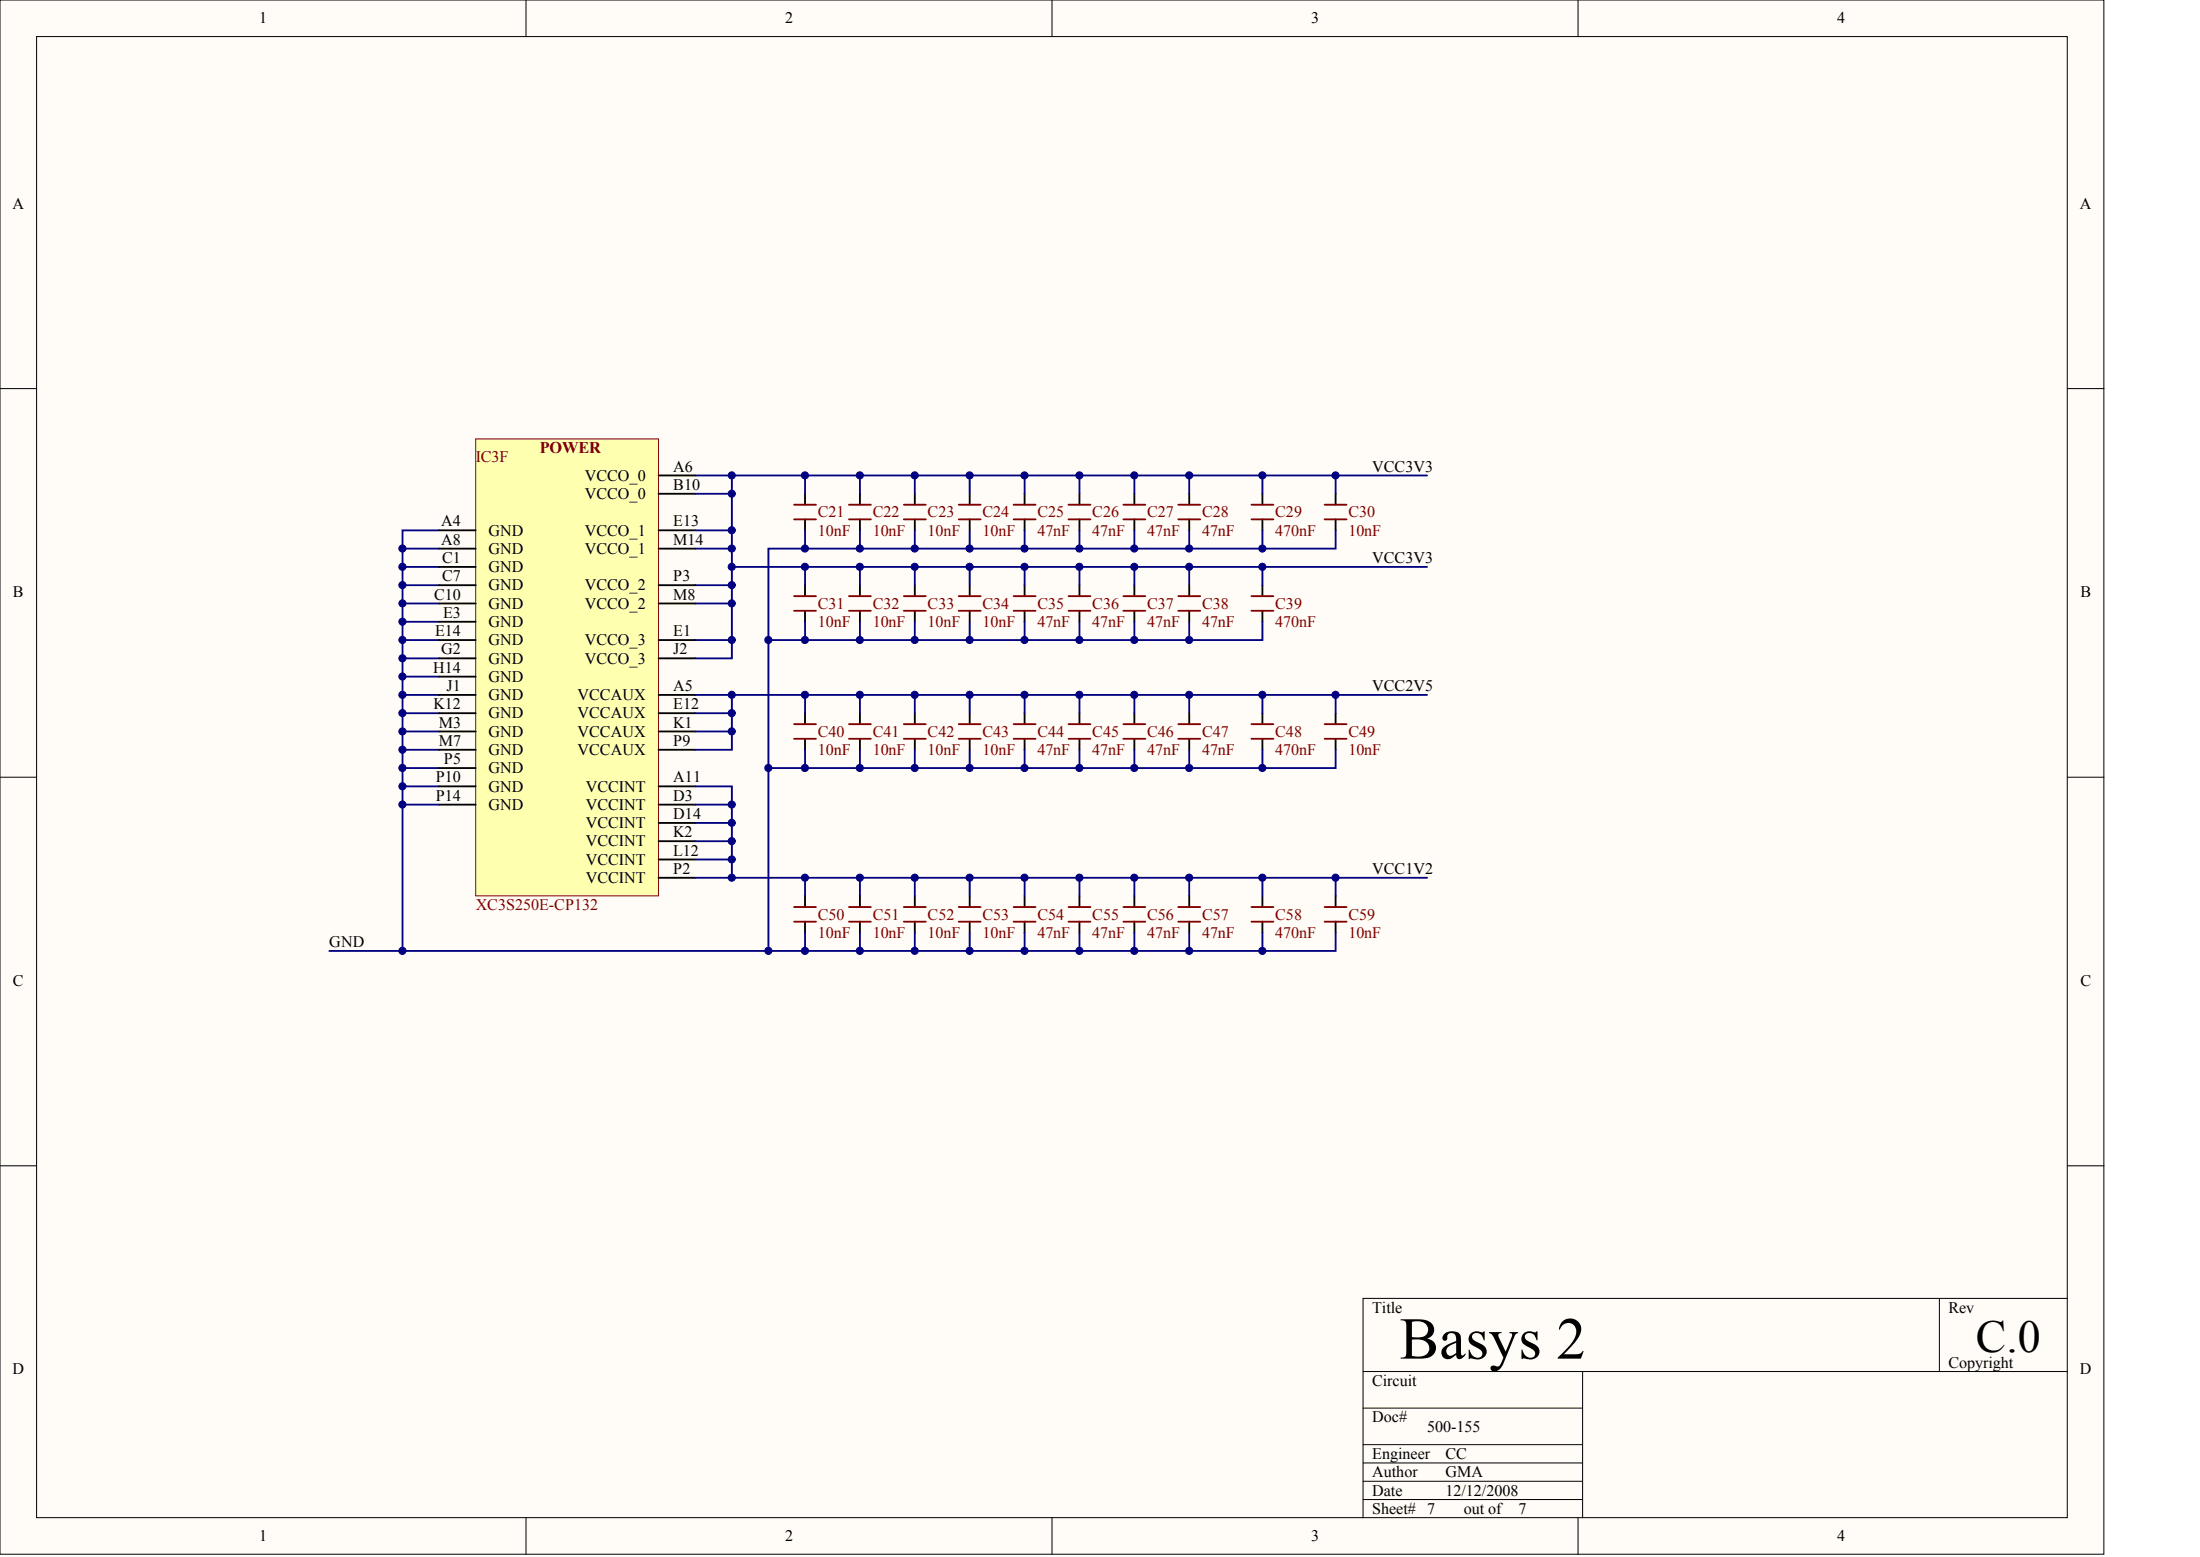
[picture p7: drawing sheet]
<svg xmlns="http://www.w3.org/2000/svg" width="840mm" height="594mm" viewBox="0 0 840 594" stroke-linecap="round" stroke-linejoin="round" font-family="sans-serif">
<g fill="#fffcf8" stroke="#000" stroke-width=".38">
<path d="M0 0h802.9v593h-802.9z"/>
<path d="M14 14h775v565.1h-775z"/>
</g>
<g fill="none" stroke="#000" stroke-width=".38">
<path d="M200.7 0v14M401.5 0v14M602.2 0v14M0 148.3h14M789 148.3h14M0 296.5h14M789 296.5h14M0 444.8h14M789 444.8h14M740.1 495.4v27.9M789 495.4h-268.8v83.7M520.2 523.3h268.8"/>
<path d="M520.2 537.3h83.8M604 523.3v55.8M520.2 558.2h83.8M520.2 551.2h83.8M200.7 579.1v14M401.5 579.1v14M520.2 565.2h83.8M520.2 572.2h83.8M602.2 579.1v14"/>
</g>
<g fill="none" stroke="#000080" stroke-width=".7">
<path d="M265.3 181.4h279.3M153.6 216.3h14M153.6 209.3h14M167.6 202.4h-14v104.6M265.3 209.3h14v41.9h-14M153.6 237.2h14M153.6 230.3h14M153.6 223.3h14M265.3 230.3h14M265.3 223.3h14M153.6 258.2h14M153.6 251.2h14"/>
<path d="M153.6 244.2h14M265.3 244.2h14M153.6 279.1h14M153.6 272.1h14M153.6 265.1h14M153.6 293.1h14M153.6 286.1h14M153.6 300h14"/>
</g>
<path d="M181.5 167.5h69.8v174.3h-69.8z" fill="#ffffb0" stroke="#800000" stroke-width=".38"/>
<g fill="none" stroke="#000" stroke-width=".7">
<path d="M251.4 181.4h13.9M251.4 188.4h13.9M307.2 188.4v4.2M307.2 198.2v4.2M328.2 188.4v4.2M328.2 198.2v4.2M349.1 188.4v4.2M349.1 198.2v4.2M370.1 188.4v4.2M370.1 198.2v4.2M391 188.4v4.2M391 198.2v4.2"/>
<path d="M412 188.4v4.2M412 198.2v4.2M432.9 188.4v4.2M432.9 198.2v4.2M453.9 188.4v4.2M453.9 198.2v4.2M481.8 188.4v4.2M481.8 198.2v4.2M509.7 188.4v4.2M509.7 198.2v4.2M167.6 202.4h13.9M167.6 209.3h13.9"/>
<path d="M167.6 216.3h13.9M251.4 202.4h13.9M251.4 209.3h13.9M167.6 230.3h13.9M167.6 223.3h13.9M167.6 237.2h13.9M251.4 230.3h13.9M251.4 223.3h13.9M307.2 223.3v4.2M307.2 233.1v4.1M328.2 223.3v4.2M328.2 233.1v4.1"/>
<path d="M349.1 223.3v4.2M349.1 233.1v4.1M370.1 223.3v4.2M370.1 233.1v4.1M391 223.3v4.2M391 233.1v4.1M412 223.3v4.2M412 233.1v4.1M432.9 223.3v4.2M432.9 233.1v4.1M453.9 223.3v4.2M453.9 233.1v4.1"/>
<path d="M481.8 223.3v4.2M481.8 233.1v4.1M167.6 244.2h13.9M167.6 251.2h13.9M167.6 258.2h13.9M251.4 244.2h13.9M251.4 251.2h13.9M167.6 265.1h13.9M167.6 272.1h13.9M167.6 279.1h13.9M251.4 265.1h13.9M251.4 272.1h13.9"/>
<path d="M251.4 279.1h13.9M307.2 272.1v4.2M328.2 272.1v4.2M349.1 272.1v4.2M370.1 272.1v4.2M391 272.1v4.2M412 272.1v4.2M432.9 272.1v4.2M453.9 272.1v4.2M481.8 272.1v4.2M509.7 272.1v4.2M167.6 286.1h13.9"/>
<path d="M167.6 293.1h13.9M251.4 286.1h13.9M307.2 281.9v4.2M328.2 281.9v4.2M349.1 281.9v4.2M370.1 281.9v4.2M391 281.9v4.2M412 281.9v4.2M432.9 281.9v4.2M453.9 281.9v4.2M481.8 281.9v4.2M509.7 281.9v4.2"/>
<path d="M167.6 300h13.9M167.6 307h13.9M251.4 300h13.9M251.4 307h13.9M251.4 314h13.9M251.4 321h13.9M251.4 327.9h13.9M251.4 334.9h13.9M307.2 341.9v4.2M307.2 351.7v4.2M328.2 341.9v4.2M328.2 351.7v4.2"/>
<path d="M349.1 341.9v4.2M349.1 351.7v4.2M370.1 341.9v4.2M370.1 351.7v4.2M391 341.9v4.2M391 351.7v4.2M412 341.9v4.2M412 351.7v4.2M432.9 341.9v4.2M432.9 351.7v4.2M453.9 341.9v4.2M453.9 351.7v4.2"/>
<path d="M481.8 341.9v4.2M481.8 351.7v4.2M509.7 341.9v4.2M509.7 351.7v4.2"/>
</g>
<g fill="none" stroke="#000080" stroke-width=".7">
<path d="M265.3 188.4h14M279.3 181.4v27.9M307.2 181.4v7M328.2 181.4v7M349.1 181.4v7M370.1 181.4v7M391 181.4v7M412 181.4v7M432.9 181.4v7M453.9 181.4v7M481.8 181.4v7M509.7 181.4v7"/>
<path d="M265.3 202.4h14M279.3 216.3h202.5v7M307.2 202.4v6.9h21M307.2 209.3h-13.9v153.5h188.5v-6.9M307.2 216.3v7M328.2 202.4v6.9h20.9M328.2 216.3v7M349.1 202.4v6.9h21M349.1 216.3v7M370.1 202.4v6.9h20.9M370.1 216.3v7M391 202.4v6.9h21"/>
<path d="M391 216.3v7M412 202.4v6.9h20.9v-6.9M412 216.3v7M432.9 216.3v7M432.9 209.3h21M453.9 202.4v6.9h55.8v-6.9M453.9 216.3v7M481.8 202.4v6.9M481.8 216.3h62.8M307.2 237.2v7M328.2 237.2v7M349.1 237.2v7"/>
<path d="M370.1 237.2v7M391 237.2v7M412 237.2v7M432.9 237.2v7M453.9 237.2v7M481.8 237.2v7h-188.5M265.3 265.1h279.3M265.3 279.1h14M265.3 272.1h14M279.3 265.1v21h-14M307.2 265.1v7M328.2 265.1v7"/>
<path d="M349.1 265.1v7M370.1 265.1v7M391 265.1v7M412 265.1v7M432.9 265.1v7M453.9 265.1v7M481.8 265.1v7M509.7 265.1v7M307.2 286.1v7M328.2 286.1v7M349.1 286.1v7M370.1 286.1v7"/>
<path d="M391 286.1v7M412 286.1v7M432.9 286.1v7M453.9 286.1v7M481.8 286.1v7h-188.5M509.7 286.1v7h-27.9M167.6 307h-14v55.8h139.7M265.3 300h14v34.9h-14M265.3 314h14M265.3 307h14M265.3 321h14M265.3 327.9h14"/>
<path d="M279.3 334.9h265.3M307.2 334.9v7M328.2 334.9v7M349.1 334.9v7M370.1 334.9v7M391 334.9v7M412 334.9v7M432.9 334.9v7M453.9 334.9v7M481.8 334.9v7M509.7 334.9v7M307.2 355.9v6.9"/>
<path d="M328.2 355.9v6.9M349.1 355.9v6.9M370.1 355.9v6.9M391 355.9v6.9M412 355.9v6.9M432.9 355.9v6.9M453.9 355.9v6.9M509.7 355.9v6.9h-27.9M125.7 362.8h27.9"/>
</g>
<g fill="none" stroke="#800000" stroke-width=".7">
<path d="M303 192.6h8.4M303 198.2h8.4M324 192.6h8.4M324 198.2h8.4M344.9 192.6h8.4M344.9 198.2h8.4M365.9 192.6h8.4M365.9 198.2h8.4M386.8 192.6h8.4M386.8 198.2h8.4M407.8 192.6h8.4M407.8 198.2h8.4"/>
<path d="M428.7 192.6h8.4M428.7 198.2h8.4M449.7 192.6h8.4M449.7 198.2h8.4M477.6 192.6h8.4M477.6 198.2h8.4M505.5 192.6h8.4M505.5 198.2h8.4M303 227.5h8.4M303 233.1h8.4M324 227.5h8.4M324 233.1h8.4"/>
<path d="M344.9 227.5h8.4M344.9 233.1h8.4M365.9 227.5h8.4M365.9 233.1h8.4M386.8 227.5h8.4M386.8 233.1h8.4M407.8 227.5h8.4M407.8 233.1h8.4M428.7 227.5h8.4M428.7 233.1h8.4M449.7 227.5h8.4M449.7 233.1h8.4"/>
<path d="M477.6 227.5h8.4M477.6 233.1h8.4M303 276.3h8.4M324 276.3h8.4M344.9 276.3h8.4M365.9 276.3h8.4M386.8 276.3h8.4M407.8 276.3h8.4M428.7 276.3h8.4M449.7 276.3h8.4M477.6 276.3h8.4M505.5 276.3h8.4"/>
<path d="M303 281.9h8.4M324 281.9h8.4M344.9 281.9h8.4M365.9 281.9h8.4M386.8 281.9h8.4M407.8 281.9h8.4M428.7 281.9h8.4M449.7 281.9h8.4M477.6 281.9h8.4M505.5 281.9h8.4M303 346.1h8.4M303 351.7h8.4"/>
<path d="M324 346.1h8.4M324 351.7h8.4M344.9 346.1h8.4M344.9 351.7h8.4M365.9 346.1h8.4M365.9 351.7h8.4M386.8 346.1h8.4M386.8 351.7h8.4M407.8 346.1h8.4M407.8 351.7h8.4M428.7 346.1h8.4M428.7 351.7h8.4"/>
<path d="M449.7 346.1h8.4M449.7 351.7h8.4M477.6 346.1h8.4M477.6 351.7h8.4M505.5 346.1h8.4M505.5 351.7h8.4"/>
</g>
<g fill="#000080" stroke="#000080" stroke-width=".38">
<circle cx="153.6" cy="362.8" r="1.36"/>
<circle cx="153.6" cy="307" r="1.36"/>
<circle cx="153.6" cy="300" r="1.36"/>
<circle cx="153.6" cy="293" r="1.36"/>
<circle cx="153.6" cy="286" r="1.36"/>
<circle cx="153.6" cy="279.1" r="1.36"/>
<circle cx="153.6" cy="272.1" r="1.36"/>
<circle cx="153.6" cy="265.1" r="1.36"/>
<circle cx="153.6" cy="258.1" r="1.36"/>
<circle cx="153.6" cy="251.2" r="1.36"/>
<circle cx="153.6" cy="244.2" r="1.36"/>
<circle cx="153.6" cy="237.2" r="1.36"/>
<circle cx="153.6" cy="230.2" r="1.36"/>
<circle cx="153.6" cy="223.2" r="1.36"/>
<circle cx="153.6" cy="216.3" r="1.36"/>
<circle cx="153.6" cy="209.3" r="1.36"/>
<circle cx="279.3" cy="334.9" r="1.36"/>
<circle cx="279.3" cy="327.9" r="1.36"/>
<circle cx="279.3" cy="320.9" r="1.36"/>
<circle cx="279.3" cy="314" r="1.36"/>
<circle cx="279.3" cy="307" r="1.36"/>
<circle cx="279.3" cy="279.1" r="1.36"/>
<circle cx="279.3" cy="272.1" r="1.36"/>
<circle cx="279.3" cy="265.1" r="1.36"/>
<circle cx="279.3" cy="244.2" r="1.36"/>
<circle cx="279.3" cy="230.2" r="1.36"/>
<circle cx="279.3" cy="223.2" r="1.36"/>
<circle cx="279.3" cy="216.3" r="1.36"/>
<circle cx="279.3" cy="209.3" r="1.36"/>
<circle cx="279.3" cy="202.3" r="1.36"/>
<circle cx="279.3" cy="188.4" r="1.36"/>
<circle cx="279.3" cy="181.4" r="1.36"/>
<circle cx="293.2" cy="362.8" r="1.36"/>
<circle cx="293.2" cy="293" r="1.36"/>
<circle cx="293.2" cy="244.2" r="1.36"/>
<circle cx="307.2" cy="362.8" r="1.36"/>
<circle cx="307.2" cy="334.9" r="1.36"/>
<circle cx="307.2" cy="293" r="1.36"/>
<circle cx="307.2" cy="265.1" r="1.36"/>
<circle cx="307.2" cy="244.2" r="1.36"/>
<circle cx="307.2" cy="216.3" r="1.36"/>
<circle cx="307.2" cy="209.3" r="1.36"/>
<circle cx="307.2" cy="181.4" r="1.36"/>
<circle cx="328.1" cy="362.8" r="1.36"/>
<circle cx="328.1" cy="334.9" r="1.36"/>
<circle cx="328.1" cy="293" r="1.36"/>
<circle cx="328.1" cy="265.1" r="1.36"/>
<circle cx="328.1" cy="244.2" r="1.36"/>
<circle cx="328.1" cy="216.3" r="1.36"/>
<circle cx="328.1" cy="209.3" r="1.36"/>
<circle cx="328.1" cy="181.4" r="1.36"/>
<circle cx="349.1" cy="362.8" r="1.36"/>
<circle cx="349.1" cy="334.9" r="1.36"/>
<circle cx="349.1" cy="293" r="1.36"/>
<circle cx="349.1" cy="265.1" r="1.36"/>
<circle cx="349.1" cy="244.2" r="1.36"/>
<circle cx="349.1" cy="216.3" r="1.36"/>
<circle cx="349.1" cy="209.3" r="1.36"/>
<circle cx="349.1" cy="181.4" r="1.36"/>
<circle cx="370" cy="362.8" r="1.36"/>
<circle cx="370" cy="334.9" r="1.36"/>
<circle cx="370" cy="293" r="1.36"/>
<circle cx="370" cy="265.1" r="1.36"/>
<circle cx="370" cy="244.2" r="1.36"/>
<circle cx="370" cy="216.3" r="1.36"/>
<circle cx="370" cy="209.3" r="1.36"/>
<circle cx="370" cy="181.4" r="1.36"/>
<circle cx="391" cy="362.8" r="1.36"/>
<circle cx="391" cy="334.9" r="1.36"/>
<circle cx="391" cy="293" r="1.36"/>
<circle cx="391" cy="265.1" r="1.36"/>
<circle cx="391" cy="244.2" r="1.36"/>
<circle cx="391" cy="216.3" r="1.36"/>
<circle cx="391" cy="209.3" r="1.36"/>
<circle cx="391" cy="181.4" r="1.36"/>
<circle cx="411.9" cy="362.8" r="1.36"/>
<circle cx="411.9" cy="334.9" r="1.36"/>
<circle cx="411.9" cy="293" r="1.36"/>
<circle cx="411.9" cy="265.1" r="1.36"/>
<circle cx="411.9" cy="244.2" r="1.36"/>
<circle cx="411.9" cy="216.3" r="1.36"/>
<circle cx="411.9" cy="209.3" r="1.36"/>
<circle cx="411.9" cy="181.4" r="1.36"/>
<circle cx="432.9" cy="362.8" r="1.36"/>
<circle cx="432.9" cy="334.9" r="1.36"/>
<circle cx="432.9" cy="293" r="1.36"/>
<circle cx="432.9" cy="265.1" r="1.36"/>
<circle cx="432.9" cy="244.2" r="1.36"/>
<circle cx="432.9" cy="216.3" r="1.36"/>
<circle cx="432.9" cy="209.3" r="1.36"/>
<circle cx="432.9" cy="181.4" r="1.36"/>
<circle cx="453.8" cy="362.8" r="1.36"/>
<circle cx="453.8" cy="334.9" r="1.36"/>
<circle cx="453.8" cy="293" r="1.36"/>
<circle cx="453.8" cy="265.1" r="1.36"/>
<circle cx="453.8" cy="244.2" r="1.36"/>
<circle cx="453.8" cy="216.3" r="1.36"/>
<circle cx="453.8" cy="209.3" r="1.36"/>
<circle cx="453.8" cy="181.4" r="1.36"/>
<circle cx="481.8" cy="362.8" r="1.36"/>
<circle cx="481.8" cy="334.9" r="1.36"/>
<circle cx="481.8" cy="293" r="1.36"/>
<circle cx="481.8" cy="265.1" r="1.36"/>
<circle cx="481.8" cy="216.3" r="1.36"/>
<circle cx="481.8" cy="209.3" r="1.36"/>
<circle cx="481.8" cy="181.4" r="1.36"/>
<circle cx="509.7" cy="334.9" r="1.36"/>
<circle cx="509.7" cy="265.1" r="1.36"/>
<circle cx="509.7" cy="181.4" r="1.36"/>
</g>
<text font-size="22.7" x="534.2" y="518.4">Basys 2</text>
<text font-size="17.4" x="754.1" y="515.8">C.0</text>
<text font-size="6.2" fill="#800000" x="206" y="173">POWER</text>
<g font-size="6.1">
<text x="98.9" y="9">1</text>
<text x="299.6" y="9">2</text>
<text x="500.4" y="9">3</text>
<text x="701.1" y="9">4</text>
<text x="4.7" y="79.6">A</text>
<text x="793.8" y="79.6">A</text>
<text x="257" y="179.9">A6</text>
<text x="523.7" y="179.9">VCC3V3</text>
<text x="223.2" y="183.4">VCCO_0</text>
<text x="223.2" y="190.4">VCCO_0</text>
<text x="257" y="186.9">B10</text>
<text x="168.4" y="200.8">A4</text>
<text x="257" y="200.8">E13</text>
<text x="168.4" y="207.8">A8</text>
<text x="186.4" y="204.3">GND</text>
<text x="223.2" y="204.3">VCCO_1</text>
<text x="257" y="207.8">M14</text>
<text x="168.8" y="214.8">C1</text>
<text x="186.4" y="211.3">GND</text>
<text x="223.2" y="211.3">VCCO_1</text>
<text x="523.7" y="214.8">VCC3V3</text>
<text x="168.8" y="221.8">C7</text>
<text x="186.4" y="218.3">GND</text>
<text x="257" y="221.8">P3</text>
<text x="5" y="227.8">B</text>
<text x="186.4" y="225.3">GND</text>
<text x="223.2" y="225.3">VCCO_2</text>
<text x="794" y="227.8">B</text>
<text x="165.7" y="228.8">C10</text>
<text x="186.4" y="232.2">GND</text>
<text x="223.2" y="232.2">VCCO_2</text>
<text x="257" y="228.8">M8</text>
<text x="169.1" y="235.7">E3</text>
<text x="186.4" y="239.2">GND</text>
<text x="166" y="242.7">E14</text>
<text x="257" y="242.7">E1</text>
<text x="168.4" y="249.7">G2</text>
<text x="186.4" y="246.2">GND</text>
<text x="223.2" y="246.2">VCCO_3</text>
<text x="257" y="249.7">J2</text>
<text x="165.3" y="256.7">H14</text>
<text x="186.4" y="253.2">GND</text>
<text x="223.2" y="253.2">VCCO_3</text>
<text x="170.4" y="263.6">J1</text>
<text x="186.4" y="260.2">GND</text>
<text x="257" y="263.6">A5</text>
<text x="523.7" y="263.6">VCC2V5</text>
<text x="186.4" y="267.1">GND</text>
<text x="220.4" y="267.1">VCCAUX</text>
<text x="165.5" y="270.6">K12</text>
<text x="186.4" y="274.1">GND</text>
<text x="220.4" y="274.1">VCCAUX</text>
<text x="257" y="270.6">E12</text>
<text x="167.4" y="277.6">M3</text>
<text x="186.4" y="281.1">GND</text>
<text x="220.4" y="281.1">VCCAUX</text>
<text x="257" y="277.6">K1</text>
<text x="167.4" y="284.6">M7</text>
<text x="257" y="284.6">P9</text>
<text x="169.4" y="291.6">P5</text>
<text x="186.4" y="288.1">GND</text>
<text x="220.4" y="288.1">VCCAUX</text>
<text x="166.3" y="298.5">P10</text>
<text x="186.4" y="295">GND</text>
<text x="257" y="298.5">A11</text>
<text x="166.3" y="305.5">P14</text>
<text x="186.4" y="302">GND</text>
<text x="223.6" y="302">VCCINT</text>
<text x="257" y="305.5">D3</text>
<text x="186.4" y="309">GND</text>
<text x="223.6" y="309">VCCINT</text>
<text x="223.6" y="316">VCCINT</text>
<text x="257" y="312.5">D14</text>
<text x="223.6" y="322.9">VCCINT</text>
<text x="257" y="319.5">K2</text>
<text x="223.6" y="329.9">VCCINT</text>
<text x="257" y="326.4">L12</text>
<text x="257" y="333.4">P2</text>
<text x="523.7" y="333.4">VCC1V2</text>
<text x="223.6" y="336.9">VCCINT</text>
<text x="125.7" y="361.3">GND</text>
<text x="5" y="376.1">C</text>
<text x="794" y="376.1">C</text>
<text x="523.7" y="500.9">Title</text>
<text x="743.6" y="500.9">Rev</text>
<text x="743.6" y="521.8">Copyright</text>
<text x="4.7" y="524.4">D</text>
<text x="793.8" y="524.4">D</text>
<text x="523.7" y="528.8">Circuit</text>
<text x="523.7" y="542.7">Doc#</text>
<text x="544.6" y="546.2">500-155</text>
<text x="523.7" y="556.7">Engineer</text>
<text x="551.6" y="556.7">CC</text>
<text x="523.7" y="563.7">Author</text>
<text x="551.6" y="563.7">GMA</text>
<text x="523.7" y="570.6">Date</text>
<text x="551.6" y="570.6">12/12/2008</text>
<text x="523.7" y="577.6">Sheet# 7</text>
<text x="558.6" y="577.6">out of</text>
<text x="579.6" y="577.6">7</text>
<text x="98.9" y="588.1">1</text>
<text x="299.6" y="588.1">2</text>
<text x="500.4" y="588.1">3</text>
<text x="701.1" y="588.1">4</text>
</g>
<g font-size="6.1" fill="#800000">
<text x="181.5" y="176.4">IC3F</text>
<text x="312.1" y="197.4">C21</text>
<text x="333.1" y="197.4">C22</text>
<text x="354" y="197.4">C23</text>
<text x="375" y="197.4">C24</text>
<text x="395.9" y="197.4">C25</text>
<text x="416.9" y="197.4">C26</text>
<text x="437.8" y="197.4">C27</text>
<text x="458.8" y="197.4">C28</text>
<text x="486.7" y="197.4">C29</text>
<text x="514.6" y="197.4">C30</text>
<text x="312.1" y="204.3">10nF</text>
<text x="333.1" y="204.3">10nF</text>
<text x="354" y="204.3">10nF</text>
<text x="375" y="204.3">10nF</text>
<text x="395.9" y="204.3">47nF</text>
<text x="416.9" y="204.3">47nF</text>
<text x="437.8" y="204.3">47nF</text>
<text x="458.8" y="204.3">47nF</text>
<text x="486.7" y="204.3">470nF</text>
<text x="514.6" y="204.3">10nF</text>
<text x="312.1" y="232.2">C31</text>
<text x="333.1" y="232.2">C32</text>
<text x="354" y="232.2">C33</text>
<text x="375" y="232.2">C34</text>
<text x="395.9" y="232.2">C35</text>
<text x="416.9" y="232.2">C36</text>
<text x="437.8" y="232.2">C37</text>
<text x="458.8" y="232.2">C38</text>
<text x="486.7" y="232.2">C39</text>
<text x="312.1" y="239.2">10nF</text>
<text x="333.1" y="239.2">10nF</text>
<text x="354" y="239.2">10nF</text>
<text x="375" y="239.2">10nF</text>
<text x="395.9" y="239.2">47nF</text>
<text x="416.9" y="239.2">47nF</text>
<text x="437.8" y="239.2">47nF</text>
<text x="458.8" y="239.2">47nF</text>
<text x="486.7" y="239.2">470nF</text>
<text x="312.1" y="281.1">C40</text>
<text x="333.1" y="281.1">C41</text>
<text x="354" y="281.1">C42</text>
<text x="375" y="281.1">C43</text>
<text x="395.9" y="281.1">C44</text>
<text x="416.9" y="281.1">C45</text>
<text x="437.8" y="281.1">C46</text>
<text x="458.8" y="281.1">C47</text>
<text x="486.7" y="281.1">C48</text>
<text x="514.6" y="281.1">C49</text>
<text x="312.1" y="288.1">10nF</text>
<text x="333.1" y="288.1">10nF</text>
<text x="354" y="288.1">10nF</text>
<text x="375" y="288.1">10nF</text>
<text x="395.9" y="288.1">47nF</text>
<text x="416.9" y="288.1">47nF</text>
<text x="437.8" y="288.1">47nF</text>
<text x="458.8" y="288.1">47nF</text>
<text x="486.7" y="288.1">470nF</text>
<text x="514.6" y="288.1">10nF</text>
<text x="181.5" y="347.4">XC3S250E-CP132</text>
<text x="312.1" y="350.9">C50</text>
<text x="333.1" y="350.9">C51</text>
<text x="354" y="350.9">C52</text>
<text x="375" y="350.9">C53</text>
<text x="395.9" y="350.9">C54</text>
<text x="416.9" y="350.9">C55</text>
<text x="437.8" y="350.9">C56</text>
<text x="458.8" y="350.9">C57</text>
<text x="486.7" y="350.9">C58</text>
<text x="514.6" y="350.9">C59</text>
<text x="312.1" y="357.8">10nF</text>
<text x="333.1" y="357.8">10nF</text>
<text x="354" y="357.8">10nF</text>
<text x="375" y="357.8">10nF</text>
<text x="395.9" y="357.8">47nF</text>
<text x="416.9" y="357.8">47nF</text>
<text x="437.8" y="357.8">47nF</text>
<text x="458.8" y="357.8">47nF</text>
<text x="486.7" y="357.8">470nF</text>
<text x="514.6" y="357.8">10nF</text>
</g>
</svg>
